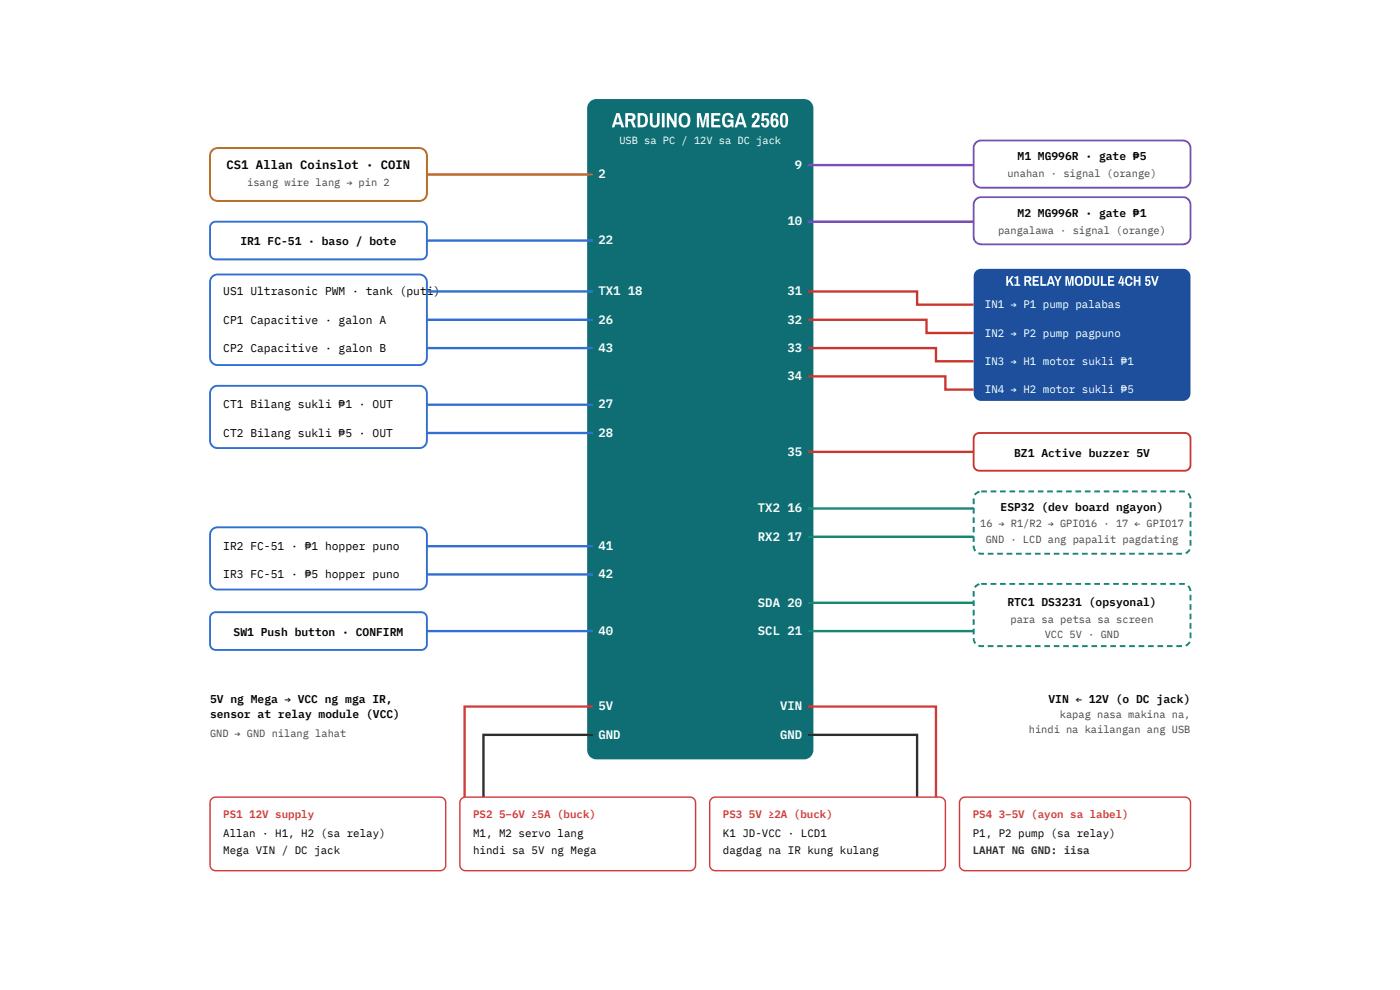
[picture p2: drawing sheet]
<svg xmlns="http://www.w3.org/2000/svg" width="297mm" height="210mm" viewBox="0 0 297 210" stroke-linecap="round" stroke-linejoin="round" font-family="sans-serif">
<path d="M125.1 21.6l.7-.5 .8-.1h44a2 2 0 0 1 2 2v136a2 2 0 0 1-2 2h-44a2 2 0 0 1-2-2v-136l.1-.8z" fill="#0f6e74"/>
<path d="M45 31.9l.6-.4 .6-.1h42.8a1.6 1.6 0 0 1 1.6 1.6v8a1.6 1.6 0 0 1-1.6 1.6h-42.8a1.6 1.6 0 0 1-1.6-1.6v-8.2z" fill="#fff"/>
<path d="M45 31.9l.6-.4 .6-.1h42.8a1.6 1.6 0 0 1 1.6 1.6v8a1.6 1.6 0 0 1-1.6 1.6h-42.8a1.6 1.6 0 0 1-1.6-1.6v-8.2z" fill="none" stroke="#b0721a" stroke-width=".4"/>
<path d="M90.6 37h35.2" fill="none" stroke="#b0721a" stroke-width=".5"/>
<path d="M44.9 47.3l.9-.3h43.6a1.2 1.2 0 0 1 1.2 1.2v5.6a1.2 1.2 0 0 1-1.2 1.2h-43.6a1.2 1.2 0 0 1-1.2-1.2v-5.6z" fill="#fff"/>
<path d="M44.9 47.3l.9-.3h43.6a1.2 1.2 0 0 1 1.2 1.2v5.6a1.2 1.2 0 0 1-1.2 1.2h-43.6a1.2 1.2 0 0 1-1.2-1.2v-5.6z" fill="none" stroke="#2f6fd6" stroke-width=".4"/>
<path d="M90.6 51h35.2" fill="none" stroke="#2f6fd6" stroke-width=".5"/>
<path d="M45 58.7l.6-.4 .6-.1h42.8a1.6 1.6 0 0 1 1.6 1.6v16a1.6 1.6 0 0 1-1.6 1.6h-42.8a1.6 1.6 0 0 1-1.6-1.6v-16l.1-.6z" fill="#fff"/>
<path d="M45 58.7l.6-.4 .6-.1h42.8a1.6 1.6 0 0 1 1.6 1.6v16a1.6 1.6 0 0 1-1.6 1.6h-42.8a1.6 1.6 0 0 1-1.6-1.6v-16l.1-.6z" fill="none" stroke="#2f6fd6" stroke-width=".4"/>
<path d="M90.6 61.8h35.2M90.6 67.8h35.2M90.6 73.8h35.2" fill="none" stroke="#2f6fd6" stroke-width=".5"/>
<path d="M45 82.3l.6-.4 .6-.1h42.8a1.6 1.6 0 0 1 1.6 1.6v10a1.6 1.6 0 0 1-1.6 1.6h-42.8a1.6 1.6 0 0 1-1.6-1.6v-10l.1-.6z" fill="#fff"/>
<path d="M45 82.3l.6-.4 .6-.1h42.8a1.6 1.6 0 0 1 1.6 1.6v10a1.6 1.6 0 0 1-1.6 1.6h-42.8a1.6 1.6 0 0 1-1.6-1.6v-10l.1-.6z" fill="none" stroke="#2f6fd6" stroke-width=".4"/>
<path d="M90.6 85.8h35.2M90.6 91.8h35.2" fill="none" stroke="#2f6fd6" stroke-width=".5"/>
<path d="M45 112.3l.6-.4 .6-.1h42.8a1.6 1.6 0 0 1 1.6 1.6v10a1.6 1.6 0 0 1-1.6 1.6h-42.8a1.6 1.6 0 0 1-1.6-1.6v-10l.1-.6z" fill="#fff"/>
<path d="M45 112.3l.6-.4 .6-.1h42.8a1.6 1.6 0 0 1 1.6 1.6v10a1.6 1.6 0 0 1-1.6 1.6h-42.8a1.6 1.6 0 0 1-1.6-1.6v-10l.1-.6z" fill="none" stroke="#2f6fd6" stroke-width=".4"/>
<path d="M90.6 115.8h35.2M90.6 121.8h35.2" fill="none" stroke="#2f6fd6" stroke-width=".5"/>
<path d="M44.9 130.1l.9-.3h43.6a1.2 1.2 0 0 1 1.2 1.2v5.6a1.2 1.2 0 0 1-1.2 1.2h-43.6a1.2 1.2 0 0 1-1.2-1.2v-5.6z" fill="#fff"/>
<path d="M44.9 130.1l.9-.3h43.6a1.2 1.2 0 0 1 1.2 1.2v5.6a1.2 1.2 0 0 1-1.2 1.2h-43.6a1.2 1.2 0 0 1-1.2-1.2v-5.6z" fill="none" stroke="#2f6fd6" stroke-width=".4"/>
<path d="M90.6 133.8h35.2" fill="none" stroke="#2f6fd6" stroke-width=".5"/>
<path d="M207 30.3l.6-.4 .6-.1h42.8a1.6 1.6 0 0 1 1.6 1.6v6.8a1.6 1.6 0 0 1-1.6 1.6h-42.8a1.6 1.6 0 0 1-1.6-1.6v-7z" fill="#fff"/>
<path d="M207 30.3l.6-.4 .6-.1h42.8a1.6 1.6 0 0 1 1.6 1.6v6.8a1.6 1.6 0 0 1-1.6 1.6h-42.8a1.6 1.6 0 0 1-1.6-1.6v-7z" fill="none" stroke="#7a4cc2" stroke-width=".4"/>
<path d="M171.4 35h35.2" fill="none" stroke="#7a4cc2" stroke-width=".5"/>
<path d="M207 42.3l.6-.4 .6-.1h42.8a1.6 1.6 0 0 1 1.6 1.6v6.8a1.6 1.6 0 0 1-1.6 1.6h-42.8a1.6 1.6 0 0 1-1.6-1.6v-7z" fill="#fff"/>
<path d="M207 42.3l.6-.4 .6-.1h42.8a1.6 1.6 0 0 1 1.6 1.6v6.8a1.6 1.6 0 0 1-1.6 1.6h-42.8a1.6 1.6 0 0 1-1.6-1.6v-7z" fill="none" stroke="#7a4cc2" stroke-width=".4"/>
<path d="M171.4 47h35.2" fill="none" stroke="#7a4cc2" stroke-width=".5"/>
<path d="M207 57.5l.6-.4 .6-.1h42.8a1.6 1.6 0 0 1 1.6 1.6v24.8a1.6 1.6 0 0 1-1.6 1.6h-42.8a1.6 1.6 0 0 1-1.6-1.6v-24.8l.1-.6z" fill="#1d4f9c"/>
<path d="M171.4 61.8h23.2v2.8h12M171.4 67.8h25.2v2.8h10M171.4 73.8h27.2v2.8h8M171.4 79.8h29.2v2.8h6" fill="none" stroke="#c8372d" stroke-width=".5"/>
<path d="M206.9 92.1l.9-.3h43.6a1.2 1.2 0 0 1 1.2 1.2v5.6a1.2 1.2 0 0 1-1.2 1.2h-43.6a1.2 1.2 0 0 1-1.2-1.2v-5.6z" fill="#fff"/>
<path d="M206.9 92.1l.9-.3h43.6a1.2 1.2 0 0 1 1.2 1.2v5.6a1.2 1.2 0 0 1-1.2 1.2h-43.6a1.2 1.2 0 0 1-1.2-1.2v-5.6z" fill="none" stroke="#c8372d" stroke-width=".4"/>
<path d="M171.4 95.8h35.2" fill="none" stroke="#c8372d" stroke-width=".5"/>
<path d="M207 104.7l.6-.4 .6-.1h42.8a1.6 1.6 0 0 1 1.6 1.6v10a1.6 1.6 0 0 1-1.6 1.6h-42.8a1.6 1.6 0 0 1-1.6-1.6v-10l.1-.6z" fill="#fff"/>
<path d="M210.2 104h1.2v.4h-1.2zM212.2 104h1.2v.4h-1.2zM214.2 104h1.2v.4h-1.2zM216.2 104h1.2v.4h-1.2zM218.2 104h1.2v.4h-1.2zM220.2 104h1.2v.4h-1.2zM222.2 104h1.2v.4h-1.2zM224.2 104h1.2v.4h-1.2zM226.2 104h1.2v.4h-1.2zM228.2 104h1.2v.4h-1.2zM230.2 104h1.2v.4h-1.2zM232.2 104h1.2v.4h-1.2zM234.2 104h1.2v.4h-1.2zM236.2 104h1.2v.4h-1.2zM238.2 104h1.2v.4h-1.2zM240.2 104h1.2v.4h-1.2zM242.2 104h1.2v.4h-1.2zM244.2 104h1.2v.4h-1.2zM246.2 104h1.2v.4h-1.2zM248.2 104h1.2v.4h-1.2zM250.2 104h1.2l-.1 .4h-1.1zM252.2 104.5l.4 .5 .2 .7h-.4l-.5-.9zM252.4 106.5h.4v1.2h-.4zM252.4 108.5h.4v1.2h-.4zM252.4 110.5h.4v1.2h-.4zM252.4 112.5h.4v1.2h-.4zM252.4 114.5h.4v1.2h-.4zM251.5 117.1l.7-.7 .4 .2-.4 .5-.6 .4zM249.6 117.2h1.2v.4h-1.2zM247.6 117.2h1.2v.4h-1.2zM245.6 117.2h1.2v.4h-1.2zM243.6 117.2h1.2v.4h-1.2zM241.6 117.2h1.2v.4h-1.2zM239.6 117.2h1.2v.4h-1.2zM237.6 117.2h1.2v.4h-1.2zM235.6 117.2h1.2v.4h-1.2zM233.6 117.2h1.2v.4h-1.2zM231.6 117.2h1.2v.4h-1.2zM229.6 117.2h1.2v.4h-1.2zM227.6 117.2h1.2v.4h-1.2zM225.6 117.2h1.2v.4h-1.2zM223.6 117.2h1.2v.4h-1.2zM221.6 117.2h1.2v.4h-1.2zM219.6 117.2h1.2v.4h-1.2zM217.6 117.2h1.2v.4h-1.2zM215.6 117.2h1.2v.4h-1.2zM213.6 117.2h1.2v.4h-1.2zM211.6 117.2h1.2v.4h-1.2zM209.6 117.2h1.2v.4h-1.2zM207.6 117.1l1.2 .1v.4l-1.3-.1zM206.4 115.7h.4l.3 1-.3 .2-.3-.5zM206.4 113.7h.4v1.2h-.4zM206.4 111.7h.4v1.2h-.4zM206.4 109.7h.4v1.2h-.4zM206.4 107.7h.4v1.2h-.4zM206.4 105.7h.4v1.2h-.4zM206.9 104.5l.8-.5 .1 .4-.8 .6-.4-.2zM208.2 104h1.2v.4h-1.2z" fill="#138a6b"/>
<path d="M171.4 107.8h35.2M171.4 113.8h35.2" fill="none" stroke="#138a6b" stroke-width=".5"/>
<path d="M207 124.3l.6-.4 .6-.1h42.8a1.6 1.6 0 0 1 1.6 1.6v10a1.6 1.6 0 0 1-1.6 1.6h-42.8a1.6 1.6 0 0 1-1.6-1.6v-10l.1-.6z" fill="#fff"/>
<path d="M210.2 123.6h1.2v.4h-1.2zM212.2 123.6h1.2v.4h-1.2zM214.2 123.6h1.2v.4h-1.2zM216.2 123.6h1.2v.4h-1.2zM218.2 123.6h1.2v.4h-1.2zM220.2 123.6h1.2v.4h-1.2zM222.2 123.6h1.2v.4h-1.2zM224.2 123.6h1.2v.4h-1.2zM226.2 123.6h1.2v.4h-1.2zM228.2 123.6h1.2v.4h-1.2zM230.2 123.6h1.2v.4h-1.2zM232.2 123.6h1.2v.4h-1.2zM234.2 123.6h1.2v.4h-1.2zM236.2 123.6h1.2v.4h-1.2zM238.2 123.6h1.2v.4h-1.2zM240.2 123.6h1.2v.4h-1.2zM242.2 123.6h1.2v.4h-1.2zM244.2 123.6h1.2v.4h-1.2zM246.2 123.6h1.2v.4h-1.2zM248.2 123.6h1.2v.4h-1.2zM250.2 123.6h1.2l-.1 .4h-1.1zM252.2 124.1l.4 .5 .2 .7h-.4l-.5-.9zM252.4 126.1h.4v1.2h-.4zM252.4 128.1h.4v1.2h-.4zM252.4 130.1h.4v1.2h-.4zM252.4 132.1h.4v1.2h-.4zM252.4 134.1h.4v1.2h-.4zM251.5 136.7l.7-.7 .4 .2-.4 .5-.6 .4zM249.6 136.8h1.2v.4h-1.2zM247.6 136.8h1.2v.4h-1.2zM245.6 136.8h1.2v.4h-1.2zM243.6 136.8h1.2v.4h-1.2zM241.6 136.8h1.2v.4h-1.2zM239.6 136.8h1.2v.4h-1.2zM237.6 136.8h1.2v.4h-1.2zM235.6 136.8h1.2v.4h-1.2zM233.6 136.8h1.2v.4h-1.2zM231.6 136.8h1.2v.4h-1.2zM229.6 136.8h1.2v.4h-1.2zM227.6 136.8h1.2v.4h-1.2zM225.6 136.8h1.2v.4h-1.2zM223.6 136.8h1.2v.4h-1.2zM221.6 136.8h1.2v.4h-1.2zM219.6 136.8h1.2v.4h-1.2zM217.6 136.8h1.2v.4h-1.2zM215.6 136.8h1.2v.4h-1.2zM213.6 136.8h1.2v.4h-1.2zM211.6 136.8h1.2v.4h-1.2zM209.6 136.8h1.2v.4h-1.2zM207.6 136.7l1.2 .1v.4l-1.3-.1zM206.4 135.3h.4l.3 1-.3 .2-.3-.5zM206.4 133.3h.4v1.2h-.4zM206.4 131.3h.4v1.2h-.4zM206.4 129.3h.4v1.2h-.4zM206.4 127.3h.4v1.2h-.4zM206.4 125.3h.4v1.2h-.4zM206.9 124.1l.8-.5 .1 .4-.8 .6-.4-.2zM208.2 123.6h1.2v.4h-1.2z" fill="#138a6b"/>
<path d="M171.4 127.8h35.2M171.4 133.8h35.2" fill="none" stroke="#138a6b" stroke-width=".5"/>
<path d="M125.8 149.8h-27.2v19.2M171.4 149.8h27.2v19.2" fill="none" stroke="#d23b3b" stroke-width=".5"/>
<path d="M125.8 155.8h-23.2v13.2M171.4 155.8h23.2v13.2" fill="none" stroke="#2a2f2c" stroke-width=".5"/>
<path d="M44.9 169.3l.9-.3h47.6a1.2 1.2 0 0 1 1.2 1.2v13.2a1.2 1.2 0 0 1-1.2 1.2h-47.6a1.2 1.2 0 0 1-1.2-1.2v-13.2z" fill="#fff"/>
<path d="M44.9 169.3l.9-.3h47.6a1.2 1.2 0 0 1 1.2 1.2v13.2a1.2 1.2 0 0 1-1.2 1.2h-47.6a1.2 1.2 0 0 1-1.2-1.2v-13.2z" fill="none" stroke="#d23b3b" stroke-width=".3"/>
<path d="M97.9 169.3l.9-.3h47.6a1.2 1.2 0 0 1 1.2 1.2v13.2a1.2 1.2 0 0 1-1.2 1.2h-47.6a1.2 1.2 0 0 1-1.2-1.2v-13.2z" fill="#fff"/>
<path d="M97.9 169.3l.9-.3h47.6a1.2 1.2 0 0 1 1.2 1.2v13.2a1.2 1.2 0 0 1-1.2 1.2h-47.6a1.2 1.2 0 0 1-1.2-1.2v-13.2z" fill="none" stroke="#d23b3b" stroke-width=".3"/>
<path d="M150.9 169.3l.9-.3h47.6a1.2 1.2 0 0 1 1.2 1.2v13.2a1.2 1.2 0 0 1-1.2 1.2h-47.6a1.2 1.2 0 0 1-1.2-1.2v-13.2z" fill="#fff"/>
<path d="M150.9 169.3l.9-.3h47.6a1.2 1.2 0 0 1 1.2 1.2v13.2a1.2 1.2 0 0 1-1.2 1.2h-47.6a1.2 1.2 0 0 1-1.2-1.2v-13.2z" fill="none" stroke="#d23b3b" stroke-width=".3"/>
<path d="M203.9 169.3l.9-.3h46.6a1.2 1.2 0 0 1 1.2 1.2v13.2a1.2 1.2 0 0 1-1.2 1.2h-46.6a1.2 1.2 0 0 1-1.2-1.2v-13.2z" fill="#fff"/>
<path d="M203.9 169.3l.9-.3h46.6a1.2 1.2 0 0 1 1.2 1.2v13.2a1.2 1.2 0 0 1-1.2 1.2h-46.6a1.2 1.2 0 0 1-1.2-1.2v-13.2z" fill="none" stroke="#d23b3b" stroke-width=".3"/>
<text font-size="4.4" fill="#fff" x="129.8" y="27">ARDUINO MEGA 2560</text>
<text font-size="3" fill="#fff" x="213.3" y="60.6">K1 RELAY MODULE 4CH 5V</text>
<text font-size="2.6" x="48.1" y="35.8">CS1 Allan Coinslot · COIN</text>
<g font-size="2.6" fill="#fff">
<text x="168.6" y="35.8">9</text>
<text x="127" y="37.8">2</text>
<text x="167" y="47.8">10</text>
<text x="127" y="51.8">22</text>
<text x="127" y="62.6">TX1</text>
<text x="133.2" y="62.6">18</text>
<text x="167" y="62.6">31</text>
<text x="127" y="68.6">26</text>
<text x="167" y="68.6">32</text>
<text x="127" y="74.6">43</text>
<text x="167" y="74.6">33</text>
<text x="167" y="80.6">34</text>
<text x="127" y="86.6">27</text>
<text x="127" y="92.6">28</text>
<text x="167" y="96.6">35</text>
<text x="160.8" y="108.6">TX2</text>
<text x="167" y="108.6">16</text>
<text x="127" y="116.6">41</text>
<text x="160.8" y="114.6">RX2</text>
<text x="167" y="114.6">17</text>
<text x="127" y="122.6">42</text>
<text x="160.8" y="128.6">SDA 20</text>
<text x="127" y="134.6">40</text>
<text x="160.8" y="134.6">SCL 21</text>
<text x="127" y="150.6">5V</text>
<text x="165.5" y="150.6">VIN</text>
<text x="127" y="156.6">GND</text>
<text x="165.5" y="156.6">GND</text>
</g>
<g font-size="2.4">
<text x="215.9" y="34">M1 MG996R · gate ₱5</text>
<text x="215.9" y="46">M2 MG996R · gate ₱1</text>
<text x="51" y="52">IR1 FC-51 · baso / bote</text>
<text x="47.4" y="62.6">US1 Ultrasonic PWM · tank (puti)</text>
<text x="47.4" y="68.6">CP1 Capacitive · galon A</text>
<text x="47.4" y="74.6">CP2 Capacitive · galon B</text>
<text x="47.4" y="86.6">CT1 Bilang sukli ₱1 · OUT</text>
<text x="47.4" y="92.6">CT2 Bilang sukli ₱5 · OUT</text>
<text x="215.2" y="96.8">BZ1 Active buzzer 5V</text>
<text x="212.3" y="108.4">ESP32 (dev board ngayon)</text>
<text x="47.4" y="116.6">IR2 FC-51 · ₱1 hopper puno</text>
<text x="47.4" y="122.6">IR3 FC-51 · ₱5 hopper puno</text>
<text x="213.7" y="128.4">RTC1 DS3231 (opsyonal)</text>
<text x="49.6" y="134.8">SW1 Push button · CONFIRM</text>
<text x="44.6" y="149">5V ng Mega → VCC ng mga IR,</text>
<text x="222.4" y="149">VIN ← 12V (o DC jack)</text>
<text x="44.6" y="152.2">sensor at relay module (VCC)</text>
</g>
<g font-size="2.3" fill="#fff">
<text x="209" y="65.4">IN1 → P1 pump palabas</text>
<text x="209" y="71.4">IN2 → P2 pump pagpuno</text>
<text x="209" y="77.4">IN3 → H1 motor sukli ₱1</text>
<text x="209" y="83.4">IN4 → H2 motor sukli ₱5</text>
</g>
<g font-size="2.3" fill="#d23b3b">
<text x="47.4" y="173.4">PS1</text>
<text x="52.9" y="173.4">12V supply</text>
<text x="100.4" y="173.4">PS2</text>
<text x="105.9" y="173.4">5–6V ≥5A (buck)</text>
<text x="153.4" y="173.4">PS3</text>
<text x="158.9" y="173.4">5V ≥2A (buck)</text>
<text x="206.4" y="173.4">PS4</text>
<text x="211.9" y="173.4">3–5V (ayon sa label)</text>
</g>
<g font-size="2.3">
<text x="47.4" y="177.4">Allan · H1, H2 (sa relay)</text>
<text x="100.4" y="177.4">M1, M2 servo lang</text>
<text x="153.4" y="177.4">K1 JD-VCC · LCD1</text>
<text x="206.4" y="177.4">P1, P2 pump (sa relay)</text>
<text x="47.4" y="181">Mega VIN / DC jack</text>
<text x="100.4" y="181">hindi sa 5V ng Mega</text>
<text x="153.4" y="181">dagdag na IR kung kulang</text>
</g>
<text font-size="2.3" fill="#2a2f2c" x="206.4" y="181">LAHAT NG GND: iisa</text>
<text font-size="2.2" fill="#fff" x="131.4" y="30.6">USB sa PC / 12V sa DC jack</text>
<g font-size="2.2" fill="#444b47">
<text x="52.4" y="39.4">isang wire lang → pin 2</text>
<text x="213.7" y="37.6">unahan · signal (orange)</text>
<text x="211.8" y="49.6">pangalawa · signal (orange)</text>
<text x="208" y="111.8">16 → R1/R2 → GPIO16 · 17 ← GPIO17</text>
<text x="209.1" y="115.2">GND · LCD ang papalit pagdating</text>
<text x="214.4" y="132">para sa petsa sa screen</text>
<text x="221.6" y="135.2">VCC 5V · GND</text>
<text x="218.3" y="155.4">hindi na kailangan ang USB</text>
<text x="224.9" y="152.2">kapag nasa makina na,</text>
<text x="44.6" y="156.2">GND → GND nilang lahat</text>
</g>
</svg>
